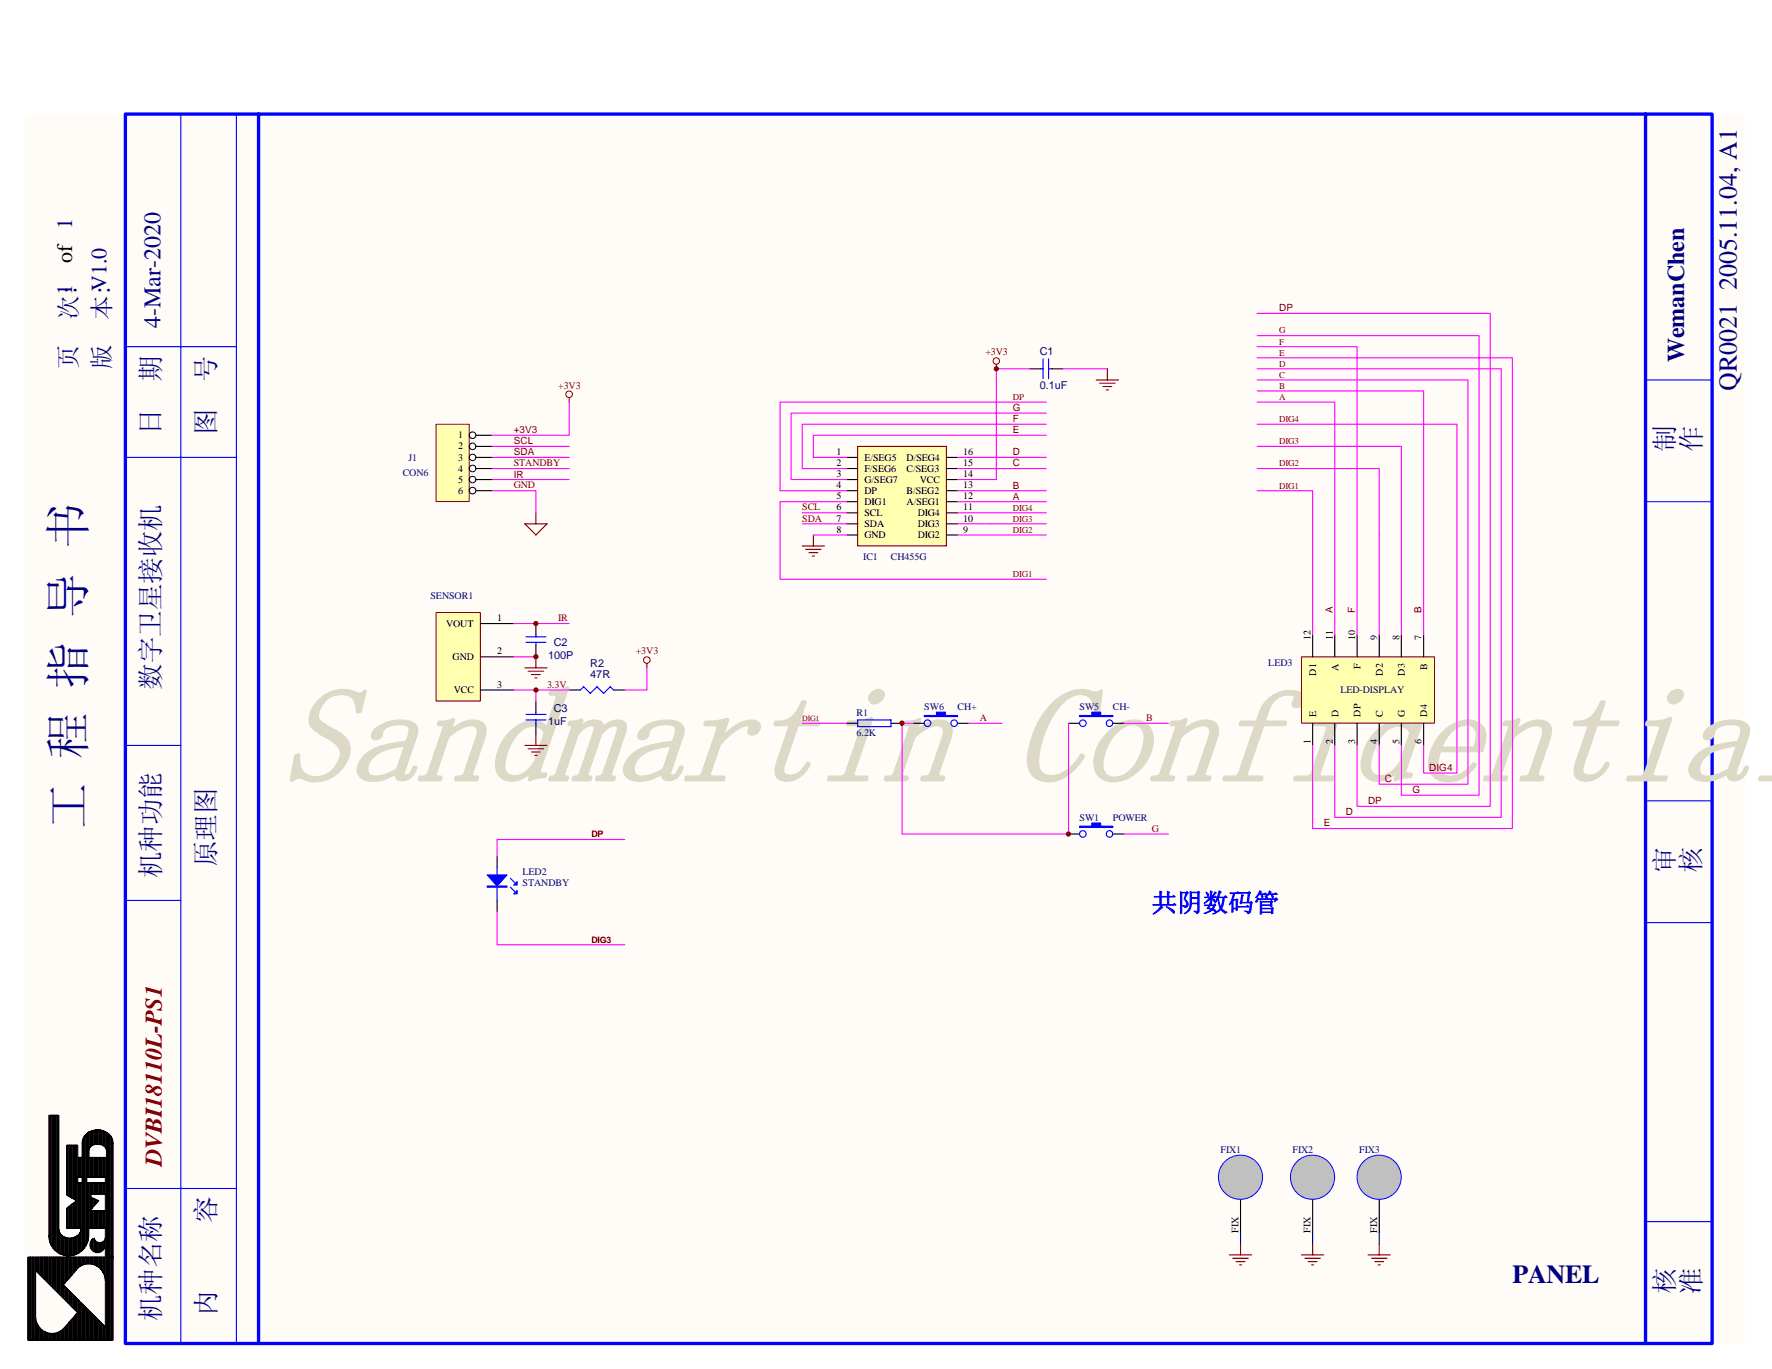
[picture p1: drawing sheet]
<svg xmlns="http://www.w3.org/2000/svg" width="279mm" height="216mm" viewBox="0 0 279 216" stroke-linecap="round" stroke-linejoin="round" font-family="sans-serif">
<path d="M4 18h271.2v193.9h-271.2z" fill="#fffcf8"/>
<path d="M19.8 18h250.2v193.9h-250.2zM40.8 18v193.9M259.5 18v193.9" fill="none" stroke="#00f" stroke-width=".52"/>
<path d="M28.5 18v193.9M37.3 18v193.9M19.8 54.7h17.5M259.5 59.9h10.5M19.8 72.1h17.5M259.5 79.1h10.5M19.8 117.6h8.7M259.5 126.3h10.5M19.8 142h8.7M259.5 145.5h10.5M19.8 187.4h17.5M259.5 192.7h10.5" fill="none" stroke="#00f" stroke-width=".17"/>
<g fill="none" stroke="#000" stroke-width=".17">
<path d="M7.9 175.9v19.9l.1 .5v-20.4h.2v20.6l.2 .4v-21h.2v21.1l.1 .2v-21.3h.2v21.5h.2v-21.5M13.7 178.9v16.9l-.2 .7v-17.5l.2-.1-.4 .3v17.5l-.2 .3v-17.3M14.2 178.5v2.5l.2-.4v-2.1l.1-.1v2.2l.2-.2v-2h.2v2h.1v-2.2h.2v2.2h.2v-2.2h.2v2.2h.1v-2.2l.2 .2v2h.2v-2h.2v2.2h.1v-2.1h.2v2.5l.2 .1v-2.4v2.8M17.7 179.6v18.7h-.2v-19.1l-.2-.2v19.3h-.2v-19.4l-.1-.2v19.6h-.2v-15.8h-.2v3.2h-.2v-3.2h-.1v3.2h-.2v-3.2h-.2v3.2h-.2v-3.2h-.1v3.2h-.2v-3.2h-.2v3.2h-.2v-3.2h-.1v3.2h-.2v-3.2h-.2v3.2h-.1v-3.2h-.2v3.2h-.2v-7.2l-.2 .2v7M4.4 198.3h13.4v13h-13.4zM4.6 198.3v13h.1v-13h.2v13h.2v-13h.1v13h.2v-13M5.6 198.3v13M5.8 198.3v2.1l.1 .3v-2.4h.2v2.4l.2 .4v-2.8h.2v2.8l.1 .3v-3.1h.2v3.1l.2 .4v-3.5h.2v3.5l.1 .3v-3.8h.2v3.8l.2 .4v-4.2h.2v4.2l.1 .3v-4.5h.2v4.5l.2 .4v-4.9h.2v4.7l.1 .5v-5.2h.2v5.2l.2 .4v-5.6h.2v5.6l.1 .3v-5.9h.2v5.9l.2 .4v-6.3M9.3 193.9a1.78 1.78 0 0 0 1.7 1.4 1.78 1.78 0 0 0 1.7-1.4M10.7 180.6v7.9l.2 .2v-8.1h.1v8.1l.2 .1v-8.2h.2v8.4h.2v-8.4h.1v8.4l.2 .2v-8.6h.2v8.8M12.1 198.3v1.9l-.2 .2v-2.1h-.2v2.2l-.1 .2v-2.4h-.2v2.8l-.2 .1v-2.9h-.2v3.1l-.1 .2v-3.3h-.2v3.5l-.2 .1v-3.6h-.2v4l-.2 .2v-4.2h-.1v6.4h.1v-1.9l.2 .2v2.1l.2 .2v-2.1l.2 .1v2.1l.2 .2v-2.1l.1 .2v2.1l.2 .2v-2.1l.2 .1v2.1l.2 .2v-2.1l.1 .2v2.1l.2 .2v-2.1l.2 .1v2.1l.2 .2v-2.1M12.2 200a2.62 2.62 0 0 1 2.8-.5 2.62 2.62 0 0 1 1.6 2.4"/>
<path d="M12.3 185.7h.7v.9h-.7zM12.3 198.3v1.5h.1v-1.5h.2v1.4h.2v-1.4h.2v1.2h.1v-1.2h.2v1h.2v-1h.2v1h.1v-1h.2v1h.2v-1h.2v1h.1v-1h.2v1l.2 .2v-1.2h.1v1.2l.2 .2v-1.4h.2v1.2l.2 .3v-1.5h.1v1.5l.2 .4v-1.9h.2v2.1l.2 .3v-2.4h.1v2.8M12.3 182.5v3.2h.1v-3.2h.2v3.2h.2v-3.2h.2v3.2M12.4 199.8l-2.4 2.8 6.6 6.7M12.8 194.2v-.5h.2v3.3l-.2 .4v-3.2l-.2 .2v3l-.2 .2v-2.8l-.1 .1v2.7l-.2 .1v-2.8l-.2 .2v2.6l-.2 .2v-2.8l-.1 .2v2.6h-.2v-2.6h-.2v2.6h-.2v-2.6h-.1v2.6l-.2 .2v-2.8h-.2v2.6h-.2v-2.6l-.2-.2v2.8h-.1v-2.8l-.2-.2v2.8h-.2v-2.9l-.2-.4v3.3l-.1-.1v-21.7h-1.6v19a3.1 3.1 0 0 0 3.1 3.2 3.1 3.1 0 0 0 3.2-3.2M13 186.6v7.1h-.2v-7.1h-.2v7.1h-.2v-7.1h-.1v7.1h-.2v-4.3l-.2 .1v4.2h-.2v-4l-.1 .2v3.8h-.2v-3.8l-.2 .2v3.6h-.2v-3.5l-.1 .2v3.3h-.2v-3.3M13.7 185.7h2.9v.9h-2.9zM14 194.9v-1.2h2.6v3l-.2 .2v-1.1h-.1v1.2l-.2 .2v-1.2h-.2v1.4h-.2v-1.4h-.1v1.4h-.2v-1.4h-.2v1.4h-.2v-1.6l-.1-.3v1.9l-.2-.2v-1.7h-.2v1.5l-.1-.1v-1.1M14.2 186.6v4.3l.2-.3v-1.8l.1 .2v1.6l.2-.5v-1.1l.2 .2v.9l.1-.4v-.5l.2 .2v.3l.2-.3M14.3 180.9a1.52 1.52 0 0 1 2.5 .6v1h-2.8v-1zM14.4 188.3h2.2v2.6h-2.4l1.4-1.5-1.2-.6zM14.4 188.3v-1.7h.1v1.7h.2v-1.7h.2v1.7h.1v-1.7h.2v1.7h.2v-1.7h.2v1.7h.1v-1.7h.2v1.7h.2v-1.7h.2v1.7h.1v-1.7h.2v1.7"/>
<path d="M14.7 195.3a1.21 1.21 0 0 0 0 2 1.21 1.21 0 0 0 1.8-.6M14.9 195.3a.88 .88 0 0 0 .8 .7 .88 .88 0 0 0 .9-.7M16.6 190.9v2.8h-.2v-2.8h-.1v2.8h-.2v-2.8h-.2v2.8h-.2v-2.8h-.1v2.8h-.2v-2.8h-.2v2.8h-.2v-2.8h-.1v2.8h-.2v-2.8h-.2v2.8h-.1v-2.8h-.2v2.8h-.2v-7.1h-.2v9.2M16.6 196.7v14.6M16.8 198.3v13h.2v-13h.1v13h.2v-13h.2v13h.2v-13M17.8 180.3a2.49 2.49 0 0 0-4.1-1.5l-.7 .9v2.8h-.7v-1.9h-1.8v7.9l1.6 .9-1.6 1.2v3.1h2.3v.2M17.8 180.3v18M195.6 189.2v5.2M5.6 200.4l6.7 6.6-2.5 2.8M5.6 207.7a2.59 2.59 0 0 0 1.6 2.4 2.59 2.59 0 0 0 2.8-.5M5.8 208.6v2.7h.1v-2.4l.2 .4v2h.2v-1.9l.2 .4v1.5h.1v-1.5l.2 .3v1.2h.2v-1.3l.2 .1v1.2h.1v-1.2l.2 .2v1h.2v-1h.2v1h.1v-1h.2v1h.2v-1h.2v1h.1v-1h.2v1h.2v-1.2h.2v1.2h.1v-1.3h.2v1.3h.2v-1.5h.2v1.5M12.3 207v4.3h-.2v-4.1l-.2 .1v4h-.2v-3.6l-.1 .2v3.4h-.2v-3.3l-.2 .2v3.1h-.2v-2.9l-.1 .2v2.7h-.2v-2.4l-.2 .2v2.2h-.2v-2l-.2 .1v1.9"/>
<path d="M12.4 211.3v-6.2l.2 .3v5.9h.2v-5.9l.2 .4v5.5h.1v-5.5l.2 .3v5.2h.2v-5.2l.2 .6v4.6h.1v-4.8l.2 .3v4.5h.2v-4.5l.2 .4v4.1h.1v-4.1l.2 .3v3.8h.2v-3.8l.1 .4v3.4h.2v-3.4l.2 .3v3.1h.2v-3.1l.1 .4v2.7h.2v-2.7l.2 .3v2.4h.2v-2.4l.1 .4v2"/>
</g>
<circle cx="195.6" cy="185.7" r="3.5" fill="#c0c0c0" stroke="#00f" stroke-width=".16"/>
<path d="M193.8 197.9h3.6M194.4 198.4h2.4M194.9 199h1.4M195.4 199.5h.4M195.6 196.2v1.7" fill="none" stroke="#800000" stroke-width=".17"/>
<path d="M207 189.2v5.2" fill="none" stroke="#000" stroke-width=".17"/>
<circle cx="207" cy="185.7" r="3.5" fill="#c0c0c0" stroke="#00f" stroke-width=".16"/>
<path d="M205.2 197.9h3.5M205.7 198.4h2.5M206.3 199h1.4M206.8 199.5h.3M207 196.2v1.7" fill="none" stroke="#800000" stroke-width=".17"/>
<path d="M217.5 189.2v5.2" fill="none" stroke="#000" stroke-width=".17"/>
<circle cx="217.5" cy="185.7" r="3.5" fill="#c0c0c0" stroke="#00f" stroke-width=".16"/>
<g fill="none" stroke="#800000" stroke-width=".17">
<path d="M82.8 105.3h3.5M82.8 117.6h3.5M83.3 105.9h2.4M83.3 118.1h2.4M83.8 106.4h1.4M83.8 118.6h1.4M84.3 106.9h.4M84.3 119.1h.4M84.5 103.6v1.7M84.5 115.8v1.8M102 104.6v.7M215.7 197.9h3.5"/>
<path d="M216.2 198.4h2.5M216.8 199h1.4M217.3 199.5h.3M217.5 196.2v1.7"/>
</g>
<path d="M195.6 194.4v1.8M207 194.4v1.8M217.5 194.4v1.8" fill="none" stroke="#000080" stroke-width=".17"/>
<circle cx="102" cy="104.1" r=".52" fill="none" stroke="#800000" stroke-width=".16"/>
<path d="M91.5 108.8l.5-.5 1.1 1 1-1 1.1 1 1-1 .6 .5" fill="none" stroke="#00f" stroke-width=".17"/>
<path d="M89.7 108.8h1.8M96.8 108.8h1.7" fill="none" stroke="#000" stroke-width=".17"/>
<path d="M68.8 96.6h6.9v14h-6.9z" fill="#ffffb0"/>
<g fill="none" stroke="#800000" stroke-width=".16">
<path d="M68.7 96.6h7v14h-7z"/>
<circle cx="89.7" cy="62.2" r=".52"/>
</g>
<path d="M75.8 98.3h5.2M75.8 103.6h5.2M75.8 108.8h5.2M84.5 110.6v1.7M84.5 114.1v1.7" fill="none" stroke="#000" stroke-width=".17"/>
<path d="M82.9 113.5h3.2M82.9 112.7h3.2M84.5 112.3v.4M84.5 113.5v.6" fill="none" stroke="#00f" stroke-width=".17"/>
<path d="M89.7 62.7v.7" fill="none" stroke="#800000" stroke-width=".17"/>
<path d="M205.2 103.6h21v10.4h-21z" fill="#ffffb0"/>
<g fill="none" stroke="#800000" stroke-width=".16">
<path d="M205.2 103.6h21v10.4h-21z"/>
<circle cx="157.1" cy="56.9" r=".51"/>
</g>
<g fill="none" stroke="#000" stroke-width=".17">
<path d="M144 114.1h1.7M151 114.1h1.7M168.5 114.1h1.7M175.5 114.1h1.7M207 100.1v3.5M207 114.1v3.5M210.5 100.1v3.5M210.5 114.1v3.5M214 100.1v3.5M214 114.1v3.5M217.5 100.1v3.5M217.5 114.1v3.5"/>
<path d="M221 100.1v3.5M221 114.1v3.5M224.5 100.1v3.5M224.5 114.1v3.5M168.5 131.5h1.7M175.5 131.5h1.7"/>
</g>
<path d="M77.5 77.4h7v3.5M77.5 70.4h12.2M77.5 72.1h12.2M77.5 75.6h12.2M77.5 73.9h12.2M207 84.4v15.7M217.5 84.4v15.7M221 84.4v15.7" fill="none" stroke="#f0f" stroke-width=".17"/>
<path d="M157.1 57.5v.7M82.8 82.6h3.5l-1.8 1.8zM84.5 80.9v1.7" fill="none" stroke="#800000" stroke-width=".17"/>
<g fill="#00f" stroke="#00f" stroke-width=".17">
<path d="M145.7 112.8h2v-.5h1.4v.5h1.9v.2h-5.3z" fill-rule="evenodd"/>
<path d="M170.2 130.3h1.9v-.5h1.4v.5h2v.2h-5.3z" fill-rule="evenodd"/>
<path d="M170.2 112.8h1.9v-.5h1.4v.5h2v.2h-5.3z" fill-rule="evenodd"/>
</g>
<g fill="none" stroke="#00f" stroke-width=".17">
<circle cx="146.2" cy="114.1" r=".52"/>
<circle cx="150.4" cy="114.1" r=".52"/>
<circle cx="170.7" cy="114.1" r=".52"/>
<circle cx="174.9" cy="114.1" r=".52"/>
<circle cx="170.7" cy="131.5" r=".52"/>
<circle cx="174.9" cy="131.5" r=".52"/>
</g>
<path d="M68.8 66.9h5.2v12.2h-5.2z" fill="#ffffb0"/>
<path d="M68.7 66.9h5.3v12.2h-5.3z" fill="none" stroke="#800000" stroke-width=".16"/>
<g fill="none" stroke="#000" stroke-width=".16">
<circle cx="74.5" cy="70.4" r=".52"/>
<circle cx="74.5" cy="77.4" r=".52"/>
<circle cx="74.5" cy="68.6" r=".52"/>
<circle cx="74.5" cy="73.9" r=".52"/>
<circle cx="74.5" cy="75.6" r=".52"/>
<circle cx="74.5" cy="72.1" r=".52"/>
</g>
<path d="M162.3 58.2h1.8M165.9 58.2h1.7M75.1 68.6h2.4M75.1 70.4h2.4M75.1 72.1h2.4M75.1 73.9h2.4M75.1 75.6h2.4M75.1 77.4h2.4M133.5 114.1h1.7M140.5 114.1h1.7M78.4 135v1.8M78.4 142v1.8" fill="none" stroke="#000" stroke-width=".17"/>
<path d="M157.1 58.2h5.2M167.6 58.2h7M198.2 59.9h33.3v63.8h-14v-6.1M198.2 58.2h38.5v70.7h-26.2v-11.3M142.2 114.1h1.8M152.7 114.1h5.3M177.2 114.1h7M142.2 122.8v8.7h26.3v-8.7M177.2 131.5h7" fill="none" stroke="#f0f" stroke-width=".17"/>
<path d="M164.1 58.2h.4M164.5 56.6v3.1M165.3 58.2h.6M165.3 56.6v3.1M135.2 113.5h5.3v1.1h-5.3zM78.4 136.8v5.2M80.5 139.9l.7 .7M80.5 138.5l.7 .7" fill="none" stroke="#00f" stroke-width=".17"/>
<g fill="#00f" stroke="#00f" stroke-width=".17">
<path d="M76.8 138h3.1l-1.5 1.7z"/>
<path d="M81.5 140.4v.6h-.5z"/>
<path d="M81 139.6l.5-.6v.6z"/>
<path d="M76.8 139.7h3.1v.2h-3.1z" fill-rule="evenodd"/>
</g>
<path d="M172.8 59.9h3.6M174.6 58.2v1.7M173.4 60.4h2.4M173.9 61h1.4M174.4 61.5h.4" fill="none" stroke="#800000" stroke-width=".17"/>
<path d="M135.2 70.4v15.7h14v-15.7z" fill-rule="evenodd" fill="#ffffb0" stroke="#800000" stroke-width=".17"/>
<g fill="none" stroke="#000" stroke-width=".17">
<path d="M133.5 72.1h1.7M133.5 73.9h1.7M133.5 75.6h1.7M133.5 77.4h1.7M133.5 79.1h1.7M149.2 72.1h1.8M149.2 73.9h1.8M149.2 75.6h1.8M149.2 77.4h1.8M149.2 79.1h1.8M84.5 98.3v1.8M133.5 80.9h1.7"/>
<path d="M133.5 82.6h1.7M133.5 84.4h1.7M149.2 80.9h1.8M149.2 82.6h1.8M149.2 84.4h1.8M84.5 101.8v1.8"/>
</g>
<path d="M126.5 86.1h3.5M127 86.6h2.5M127.6 87.2h1.3M128.1 87.7h.3M128.2 84.4v1.7" fill="none" stroke="#800000" stroke-width=".17"/>
<g fill="none" stroke="#f0f" stroke-width=".17">
<path d="M157.1 58.2v17.4h-6.1M198.2 56.4h40.3v74.3h-31.5v-13.1M198.2 54.7h15.8v45.4M198.2 52.9h35v72.5h-12.2v-7.8M198.2 49.4h36.8v77.8h-21v-9.6M89.7 63.4v5.2h-12.2M133.5 79.1h-10.5v12.3h42M151 77.4h14M151 79.1h14M151 73.9h14M151 72.1h14M165 68.6h-36.8v3.5h5.3"/>
<path d="M165 66.9h-38.5v7h7M165 65.2h-40.3v10.4h8.8M165 63.4h-42v14h10.5M198.2 77.4h8.8v7M198.2 73.9h19.3v10.5M198.2 70.4h22.8v14M198.2 66.9h31.5v55h-5.2v-4.3M198.2 63.4h12.3v36.7M198.2 61.7h26.3v38.4M81 98.3h8.7M126.5 82.6h7M126.5 80.9h7"/>
<path d="M128.2 84.4h5.3M151 82.6h14M151 80.9h14M151 84.4h14M81 103.6h3.5M81 108.8h8.7M84.5 108.8v1.8M102 105.3v3.5h-3.5M126.5 114.1h7M142.2 114.1v8.7M168.5 114.1v8.7M98.5 132.4h-20.1v2.6"/>
<path d="M78.4 143.8v5.2h20.1"/>
</g>
<path d="M82.9 101.3h3.2M82.9 100.4h3.2M84.5 100.1v.3M84.5 101.3v.5" fill="none" stroke="#00f" stroke-width=".17"/>
<g fill="#800000" stroke="#800000" stroke-width=".16">
<circle cx="84.5" cy="103.6" r=".34"/>
<circle cx="157.1" cy="58.2" r=".34"/>
<circle cx="84.5" cy="98.3" r=".34"/>
<circle cx="84.5" cy="108.8" r=".34"/>
<circle cx="142.2" cy="114" r=".34"/>
<circle cx="168.5" cy="131.5" r=".34"/>
</g>
<g font-size="22.2" fill="#dcd9c7">
<text x="44.3" y="123.3">Sandmartin Confidentia</text>
<text x="275.2" y="123.3">l</text>
</g>
<text font-size="7.3" fill="#000080" x="13.3" y="130.7" transform="rotate(-90 13.3 130.7)">工 程 指 导 书</text>
<g font-size="4.2" fill="#000080">
<text x="25.2" y="60.3" transform="rotate(-90 25.2 60.3)">期</text>
<text x="34" y="60.3" transform="rotate(-90 34 60.3)">号</text>
<text x="25.2" y="68.6" transform="rotate(-90 25.2 68.6)">日</text>
<text x="34" y="68.6" transform="rotate(-90 34 68.6)">图</text>
<text x="263.9" y="71.3" transform="rotate(-90 263.9 71.3)">制</text>
<text x="268.1" y="71.3" transform="rotate(-90 268.1 71.3)">作</text>
<text x="25.2" y="108.8" transform="rotate(-90 25.2 108.8)">数字卫星接收机</text>
<text x="34" y="136.8" transform="rotate(-90 34 136.8)">原理图</text>
<text x="263.9" y="137.6" transform="rotate(-90 263.9 137.6)">审</text>
<text x="268.1" y="137.6" transform="rotate(-90 268.1 137.6)">核</text>
<text x="25.2" y="138.5" transform="rotate(-90 25.2 138.5)">机种功能</text>
<text x="34" y="192.9" transform="rotate(-90 34 192.9)">容</text>
<text x="25.2" y="208.4" transform="rotate(-90 25.2 208.4)">机种名称</text>
<text x="34" y="207.5" transform="rotate(-90 34 207.5)">内</text>
<text x="263.9" y="204" transform="rotate(-90 263.9 204)">核</text>
<text x="268.1" y="204" transform="rotate(-90 268.1 204)">准</text>
</g>
<g font-size="4.1" fill="#000080">
<text x="273.9" y="61.7" transform="rotate(-90 273.9 61.7)">QR0021 2005.11.04, A1</text>
<text x="238.5" y="202.3">PANEL</text>
</g>
<text font-size="4" fill="#00f" x="181.6" y="143.8">共阴数码管</text>
<g font-size="3.8" fill="#000080">
<text x="12.1" y="50.5" transform="rotate(-90 12.1 50.5)">次:</text>
<text x="17.4" y="50.5" transform="rotate(-90 17.4 50.5)">本:V1.0</text>
<text x="25.3" y="51.7" transform="rotate(-90 25.3 51.7)">4-Mar-2020</text>
<text x="12.1" y="58.2" transform="rotate(-90 12.1 58.2)">页</text>
<text x="17.4" y="58.2" transform="rotate(-90 17.4 58.2)">版</text>
<text x="265.5" y="57.1" transform="rotate(-90 265.5 57.1)">WemanChen</text>
</g>
<text font-size="3.8" fill="#800000" x="25.5" y="183.9" transform="rotate(-90 25.5 183.9)">DVBI18110L-PS1</text>
<text font-size="3.5" x="11.4" y="41.4" transform="rotate(-90 11.4 41.4)">of 1</text>
<text font-size="3.5" fill="#000080" x="11.4" y="46.5" transform="rotate(-90 11.4 46.5)">1</text>
<g font-size="1.7" fill="#000080">
<text x="163.9" y="56">C1</text>
<text x="163.9" y="61.3">0.1uF</text>
<text x="87.3" y="101.8">C2</text>
<text x="86.4" y="103.9">100P</text>
<text x="93.1" y="105.1">R2</text>
<text x="93.1" y="106.9">47R</text>
<text x="87.3" y="112.3">C3</text>
<text x="86.4" y="114.4">1uF</text>
</g>
<g font-size="1.6" fill="#800000">
<text x="201.7" y="49.1">DP</text>
<text x="155.4" y="56">+3V3</text>
<text x="88" y="61.3">+3V3</text>
<text x="159.7" y="64.8">G</text>
<text x="81" y="71.8">SDA</text>
<text x="81" y="70.1">SCL</text>
<text x="81" y="68.3">+3V3</text>
<text x="159.7" y="71.8">D</text>
<text x="159.7" y="68.3">E</text>
<text x="159.7" y="66.6">F</text>
<text x="81" y="73.5">STANDBY</text>
<text x="81" y="77">GND</text>
<text x="81" y="75.3">IR</text>
<text x="159.7" y="77">B</text>
<text x="159.7" y="73.6">C</text>
<text x="126.5" y="80.5">SCL</text>
<text x="126.5" y="82.3">SDA</text>
<text x="159.7" y="78.8">A</text>
<text x="88" y="98">IR</text>
<text x="210.2" y="96.6" transform="rotate(-90 210.2 96.6)">A</text>
<text x="213.7" y="96.6" transform="rotate(-90 213.7 96.6)">F</text>
<text x="224.2" y="96.6" transform="rotate(-90 224.2 96.6)">B</text>
<text x="100.2" y="103.2">+3V3</text>
<text x="86.3" y="108.5">3.3V</text>
<text x="154.5" y="113.7">A</text>
<text x="180.7" y="113.7">B</text>
<text x="218.3" y="123.3">C</text>
<text x="222.7" y="125.1">G</text>
<text x="225.3" y="121.6">DIG4</text>
<text x="181.6" y="131.2">G</text>
<text x="208.7" y="130.3">E</text>
<text x="212.2" y="128.6">D</text>
<text x="215.7" y="126.8">DP</text>
</g>
<g font-size="1.6">
<text x="72.3" y="69.2">1</text>
<text x="72.3" y="70.9">2</text>
<text x="131.9" y="71.8">1</text>
<text x="151.9" y="71.8">16</text>
<text x="72.3" y="72.6">3</text>
<text x="72.3" y="74.4">4</text>
<text x="72.3" y="76.1">5</text>
<text x="72.3" y="77.9">6</text>
<text x="131.9" y="73.5">2</text>
<text x="131.9" y="75.3">3</text>
<text x="131.9" y="77">4</text>
<text x="136.3" y="72.6">E/SEG5</text>
<text x="136.3" y="74.4">F/SEG6</text>
<text x="136.3" y="76.1">G/SEG7</text>
<text x="136.3" y="77.9">DP</text>
<text x="142.9" y="77.9">B/SEG2</text>
<text x="142.9" y="74.4">C/SEG3</text>
<text x="142.9" y="72.6">D/SEG4</text>
<text x="145" y="76.1">VCC</text>
<text x="151.9" y="75.3">14</text>
<text x="151.9" y="77">13</text>
<text x="151.9" y="73.5">15</text>
<text x="131.9" y="78.8">5</text>
<text x="131.9" y="80.5">6</text>
<text x="131.9" y="82.3">7</text>
<text x="131.9" y="84">8</text>
<text x="136.3" y="79.6">DIG1</text>
<text x="136.3" y="81.4">SCL</text>
<text x="136.3" y="83.1">SDA</text>
<text x="142.9" y="79.6">A/SEG1</text>
<text x="144.7" y="83.1">DIG3</text>
<text x="144.7" y="81.4">DIG4</text>
<text x="151.9" y="78.8">12</text>
<text x="151.9" y="84">9</text>
<text x="151.9" y="82.3">10</text>
<text x="151.9" y="80.5">11</text>
<text x="136.3" y="84.9">GND</text>
<text x="144.7" y="84.9">DIG2</text>
<text x="70.3" y="98.8">VOUT</text>
<text x="78.4" y="98">1</text>
<text x="206.7" y="101" transform="rotate(-90 206.7 101)">12</text>
<text x="210.2" y="101" transform="rotate(-90 210.2 101)">11</text>
<text x="213.7" y="101" transform="rotate(-90 213.7 101)">10</text>
<text x="217.1" y="101" transform="rotate(-90 217.1 101)">9</text>
<text x="220.7" y="101" transform="rotate(-90 220.7 101)">8</text>
<text x="224.2" y="101" transform="rotate(-90 224.2 101)">7</text>
<text x="71.4" y="104.1">GND</text>
<text x="78.4" y="103.2">2</text>
<text x="207.5" y="106.6" transform="rotate(-90 207.5 106.6)">D1</text>
<text x="211" y="105.9" transform="rotate(-90 211 105.9)">A</text>
<text x="214.5" y="105.5" transform="rotate(-90 214.5 105.5)">F</text>
<text x="218" y="106.6" transform="rotate(-90 218 106.6)">D2</text>
<text x="221.5" y="106.6" transform="rotate(-90 221.5 106.6)">D3</text>
<text x="225" y="105.7" transform="rotate(-90 225 105.7)">B</text>
<text x="71.6" y="109.3">VCC</text>
<text x="78.4" y="108.5">3</text>
<text x="207.5" y="113" transform="rotate(-90 207.5 113)">E</text>
<text x="211" y="113" transform="rotate(-90 211 113)">D</text>
<text x="214.5" y="113" transform="rotate(-90 214.5 113)">DP</text>
<text x="218" y="113" transform="rotate(-90 218 113)">C</text>
<text x="221.5" y="113" transform="rotate(-90 221.5 113)">G</text>
<text x="225" y="113" transform="rotate(-90 225 113)">D4</text>
<text x="206.7" y="117.4" transform="rotate(-90 206.7 117.4)">1</text>
<text x="210.2" y="117.4" transform="rotate(-90 210.2 117.4)">2</text>
<text x="213.7" y="117.4" transform="rotate(-90 213.7 117.4)">3</text>
<text x="217.1" y="117.4" transform="rotate(-90 217.1 117.4)">4</text>
<text x="220.7" y="117.4" transform="rotate(-90 220.7 117.4)">5</text>
<text x="224.2" y="117.4" transform="rotate(-90 224.2 117.4)">6</text>
<text x="195.3" y="194.4" transform="rotate(-90 195.3 194.4)">FIX</text>
<text x="206.7" y="194.4" transform="rotate(-90 206.7 194.4)">FIX</text>
<text x="217.1" y="194.4" transform="rotate(-90 217.1 194.4)">FIX</text>
</g>
<g font-size="1.6" fill="#000080">
<text x="63.5" y="75.1">CON6</text>
<text x="64.4" y="72.6">J1</text>
<text x="136.1" y="88.4">IC1</text>
<text x="140.5" y="88.4">CH455G</text>
<text x="67.9" y="94.5">SENSOR1</text>
<text x="200" y="105">LED3</text>
<text x="135.1" y="113">R1</text>
<text x="145.7" y="112">SW6</text>
<text x="151" y="112">CH+</text>
<text x="170.2" y="112">SW5</text>
<text x="175.5" y="112">CH-</text>
<text x="211.3" y="109.3">LED-DISPLAY</text>
<text x="135.1" y="116.1">6.2K</text>
<text x="170.2" y="129.4">SW1</text>
<text x="175.5" y="129.4">POWER</text>
<text x="82.4" y="138">LED2</text>
<text x="82.4" y="139.7">STANDBY</text>
<text x="192.4" y="181.8">FIX1</text>
<text x="203.8" y="181.8">FIX2</text>
<text x="214.3" y="181.8">FIX3</text>
</g>
<g font-size="1.4" fill="#800000">
<text x="201.7" y="52.6">G</text>
<text x="201.7" y="59.6">C</text>
<text x="201.7" y="57.8">D</text>
<text x="201.7" y="56.1">E</text>
<text x="201.7" y="54.3">F</text>
<text x="159.7" y="63.1">DP</text>
<text x="201.7" y="63.1">A</text>
<text x="201.7" y="61.3">B</text>
<text x="201.7" y="70">DIG3</text>
<text x="201.7" y="66.5">DIG4</text>
<text x="201.7" y="77">DIG1</text>
<text x="201.7" y="73.6">DIG2</text>
<text x="159.7" y="82.3">DIG3</text>
<text x="159.7" y="80.5">DIG4</text>
<text x="159.7" y="84">DIG2</text>
<text x="159.7" y="91">DIG1</text>
<text x="93.3" y="132.1">DP</text>
<text x="93.3" y="148.7">DIG3</text>
</g>
<text font-size="1.3" fill="#800000" x="126.5" y="113.7">DIG1</text>
</svg>
